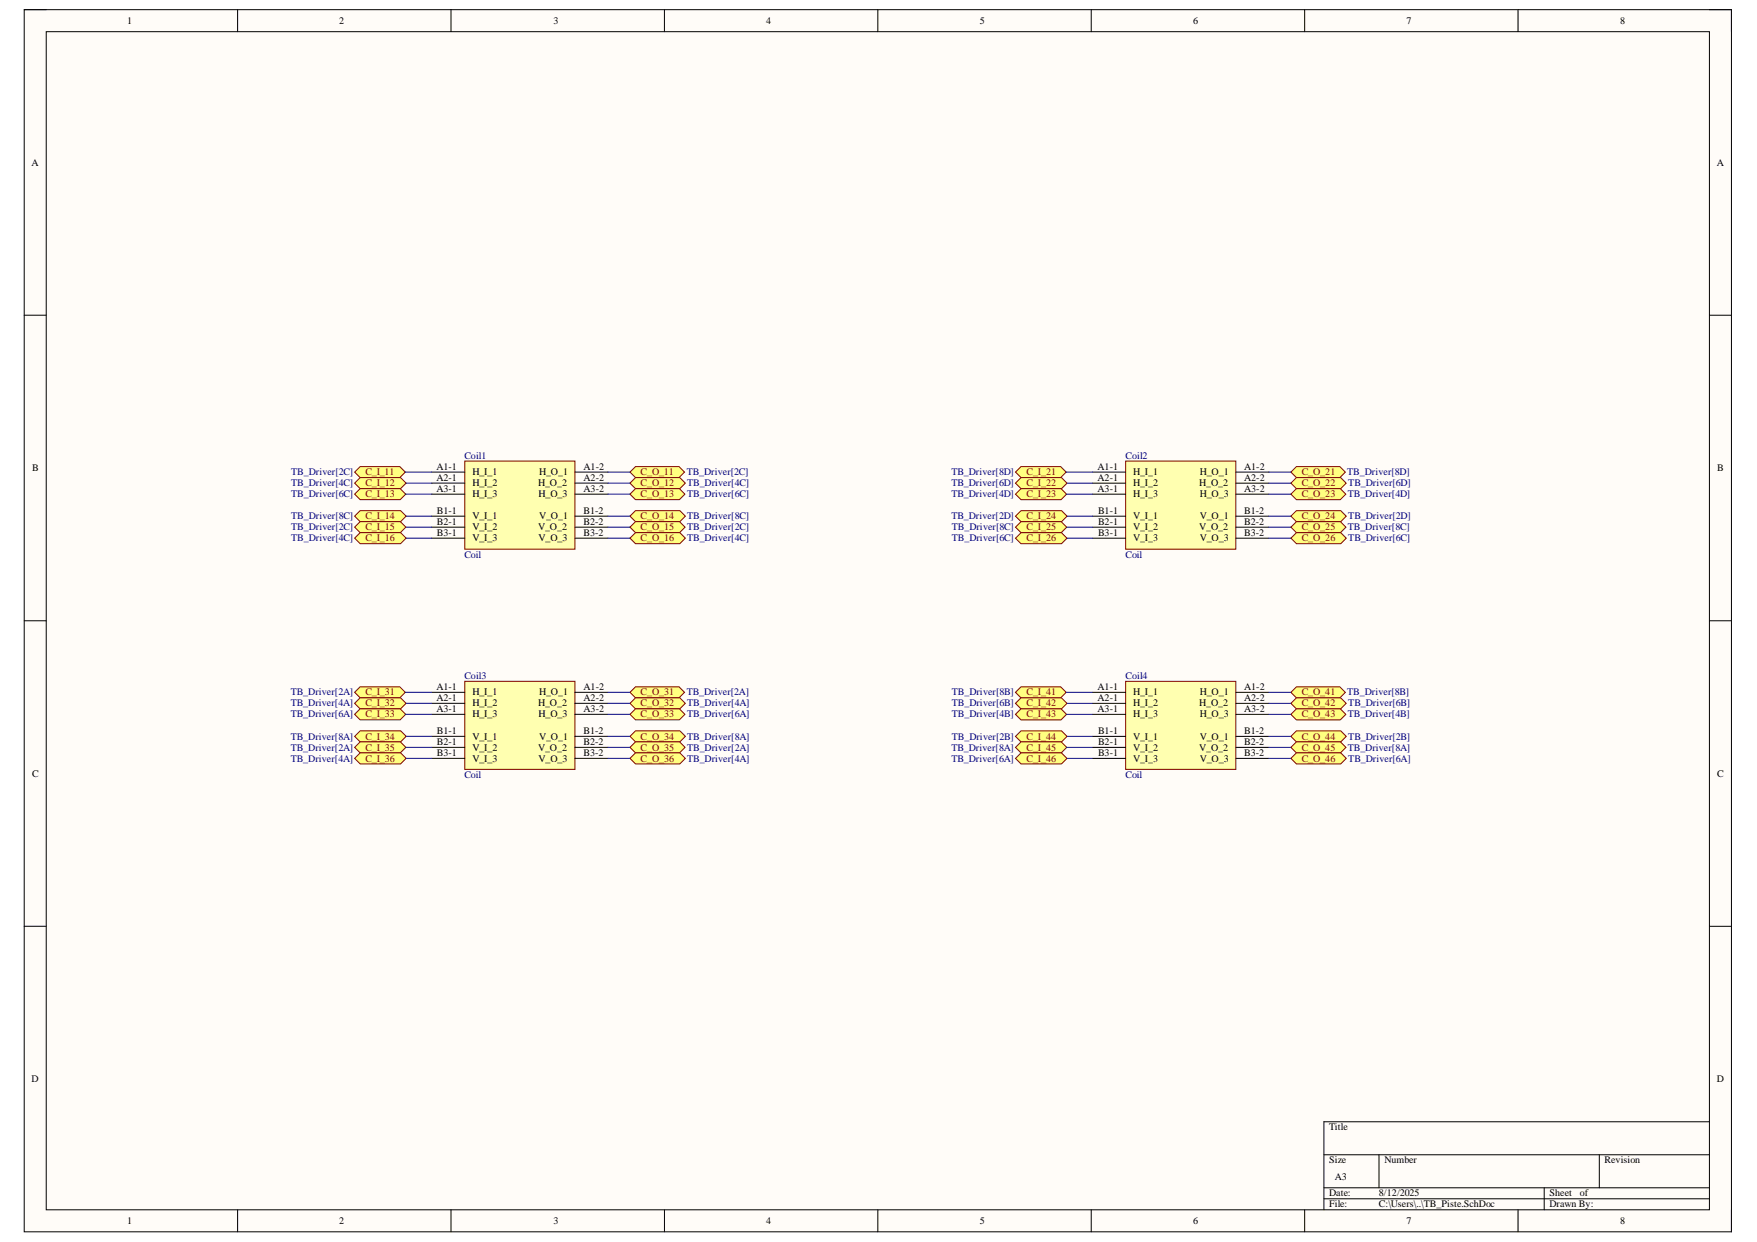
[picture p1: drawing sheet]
<svg xmlns="http://www.w3.org/2000/svg" width="297mm" height="210mm" viewBox="0 0 297 210" stroke-linecap="round" stroke-linejoin="round" font-family="sans-serif">
<path d="M4.1 1.6h288.6v206.6h-288.6z" fill-rule="evenodd" fill="#fffcf8"/>
<path d="M4.1 1.6h288.6v206.6h-288.6z" fill="none" stroke="#000" stroke-width=".17"/>
<path d="M7.8 5.4h281.2v199.1h-281.2z" fill-rule="evenodd" fill="#fffcf8"/>
<g fill="none" stroke="#000" stroke-width=".17">
<path d="M4.1 1.6h3.7M7.8 5.4h281.2v199.1h-281.2zM40.2 1.6v3.8M76.2 1.6v3.8M112.3 1.6v3.8M148.4 1.6v3.8M184.5 1.6v3.8M220.6 1.6v3.8M256.6 1.6v3.8M289 1.6h3.7v3.8M4.1 53.3h3.7M289 53.3h3.7"/>
<path d="M4.1 104.9h3.7M289 104.9h3.7M4.1 156.5h3.7M289 156.6h3.7M223.8 195.2h65.2M233.1 195.2v5.5M270.4 195.2v5.5M289 189.6h-65.2v14.9M40.2 204.5v3.7M76.2 204.5v3.7M112.3 204.5v3.7M148.4 204.5v3.7"/>
<path d="M184.5 204.5v3.7M220.6 204.5v3.7M223.8 200.7h65.2M223.8 202.6h65.2M256.6 204.5v3.7M261.1 200.7v3.8M292.7 204.5v3.7"/>
</g>
<path d="M190.3 115.2h18.6v14.8h-18.6z" fill-rule="evenodd" fill="#ffffb0"/>
<path d="M190.3 115.2h18.6v14.8h-18.6z" fill="none" stroke="#800000" stroke-width=".17"/>
<path d="M184.7 117h5.6M184.7 118.9h5.6M208.9 117h5.6M208.9 118.9h5.6M184.7 120.7h5.6M184.7 124.5h5.6M184.7 126.3h5.6M184.7 128.2h5.6M208.9 120.7h5.6M208.9 124.5h5.6M208.9 126.3h5.6M208.9 128.2h5.6" fill="none" stroke="#000" stroke-width=".17"/>
<path d="M78.6 77.9h18.6v14.9h-18.6z" fill-rule="evenodd" fill="#ffffb0"/>
<path d="M78.6 77.9h18.6v14.9h-18.6z" fill="none" stroke="#800000" stroke-width=".17"/>
<path d="M73 79.8h5.6M97.2 79.8h5.6M73 81.7h5.6M73 83.5h5.6M73 87.2h5.6M73 89.1h5.6M73 91h5.6M97.2 81.7h5.6M97.2 83.5h5.6M97.2 87.2h5.6M97.2 89.1h5.6M97.2 91h5.6" fill="none" stroke="#000" stroke-width=".17"/>
<path d="M78.6 115.1h18.6v14.9h-18.6z" fill-rule="evenodd" fill="#ffffb0"/>
<path d="M78.6 115.1h18.6v14.9h-18.6z" fill="none" stroke="#800000" stroke-width=".17"/>
<path d="M73 117h5.6M73 118.9h5.6M97.2 117h5.6M97.2 118.9h5.6M73 120.7h5.6M73 124.4h5.6M73 126.3h5.6M73 128.2h5.6M97.2 120.7h5.6M97.2 124.4h5.6M97.2 126.3h5.6M97.2 128.2h5.6" fill="none" stroke="#000" stroke-width=".17"/>
<path d="M190.3 77.9h18.6v14.9h-18.6z" fill-rule="evenodd" fill="#ffffb0"/>
<path d="M190.3 77.9h18.6v14.9h-18.6z" fill="none" stroke="#800000" stroke-width=".17"/>
<path d="M184.7 79.8h5.6M208.9 79.8h5.6M184.7 81.7h5.6M184.7 83.5h5.6M184.7 87.2h5.6M184.7 89.1h5.6M184.7 91h5.6M208.9 81.7h5.6M208.9 83.5h5.6M208.9 87.2h5.6M208.9 89.1h5.6M208.9 91h5.6" fill="none" stroke="#000" stroke-width=".17"/>
<path d="M218.2 117l1-.9h7.3l1 .9-1 .9h-7.3z" fill-rule="evenodd" fill="#ffff80"/>
<path d="M218.2 117l1-.9h7.3l1 .9-1 .9h-7.3z" fill="none" stroke="#800000" stroke-width=".17"/>
<path d="M218.2 118.9l1-1h7.5l.9 1-.9 .9h-7.5z" fill-rule="evenodd" fill="#ffff80"/>
<path d="M218.2 118.9l1-1h7.5l.9 1-.9 .9h-7.5z" fill="none" stroke="#800000" stroke-width=".17"/>
<path d="M218.2 120.7l1-.9h7.4l.9 .9-.9 1h-7.4z" fill-rule="evenodd" fill="#ffff80"/>
<path d="M218.2 120.7l1-.9h7.4l.9 .9-.9 1h-7.4z" fill="none" stroke="#800000" stroke-width=".17"/>
<path d="M218.2 124.5l1-1h7.5l.9 1-.9 .9h-7.5z" fill-rule="evenodd" fill="#ffff80"/>
<path d="M218.2 124.5l1-1h7.5l.9 1-.9 .9h-7.5z" fill="none" stroke="#800000" stroke-width=".17"/>
<path d="M218.2 126.3l1-.9h7.4l.9 .9-.9 .9h-7.4z" fill-rule="evenodd" fill="#ffff80"/>
<path d="M218.2 126.3l1-.9h7.4l.9 .9-.9 .9h-7.4z" fill="none" stroke="#800000" stroke-width=".17"/>
<path d="M218.2 128.2l1-1h7.5l.9 1-.9 .9h-7.5z" fill-rule="evenodd" fill="#ffff80"/>
<path d="M218.2 128.2l1-1h7.5l.9 1-.9 .9h-7.5z" fill="none" stroke="#800000" stroke-width=".17"/>
<path d="M171.7 117l.9-.9h6.7l.9 .9-.9 .9h-6.7z" fill-rule="evenodd" fill="#ffff80"/>
<path d="M171.7 117l.9-.9h6.7l.9 .9-.9 .9h-6.7z" fill="none" stroke="#800000" stroke-width=".17"/>
<path d="M171.7 118.9l.9-1h6.9l.9 1-.9 .9h-6.9z" fill-rule="evenodd" fill="#ffff80"/>
<path d="M171.7 118.9l.9-1h6.9l.9 1-.9 .9h-6.9z" fill="none" stroke="#800000" stroke-width=".17"/>
<path d="M171.7 120.7l.9-.9h6.8l.9 .9-.9 1h-6.8z" fill-rule="evenodd" fill="#ffff80"/>
<path d="M171.7 120.7l.9-.9h6.8l.9 .9-.9 1h-6.8z" fill="none" stroke="#800000" stroke-width=".17"/>
<path d="M171.7 124.5l.9-1h6.9l.9 1-.9 .9h-6.9z" fill-rule="evenodd" fill="#ffff80"/>
<path d="M171.7 124.5l.9-1h6.9l.9 1-.9 .9h-6.9z" fill="none" stroke="#800000" stroke-width=".17"/>
<path d="M171.7 126.3l.9-.9h6.8l.9 .9-.9 .9h-6.8z" fill-rule="evenodd" fill="#ffff80"/>
<path d="M171.7 126.3l.9-.9h6.8l.9 .9-.9 .9h-6.8z" fill="none" stroke="#800000" stroke-width=".17"/>
<path d="M171.7 128.2l.9-1h6.9l.9 1-.9 .9h-6.9z" fill-rule="evenodd" fill="#ffff80"/>
<path d="M171.7 128.2l.9-1h6.9l.9 1-.9 .9h-6.9z" fill="none" stroke="#800000" stroke-width=".17"/>
<path d="M60 117l.9-.9h6.7l.9 .9-.9 .9h-6.7z" fill-rule="evenodd" fill="#ffff80"/>
<path d="M60 117l.9-.9h6.7l.9 .9-.9 .9h-6.7z" fill="none" stroke="#800000" stroke-width=".17"/>
<path d="M60 118.9l.9-1h6.8l1 1-1 .9h-6.8z" fill-rule="evenodd" fill="#ffff80"/>
<path d="M60 118.9l.9-1h6.8l1 1-1 .9h-6.8z" fill="none" stroke="#800000" stroke-width=".17"/>
<path d="M60 120.7l.9-.9h6.8l.9 .9-.9 1h-6.8z" fill-rule="evenodd" fill="#ffff80"/>
<path d="M60 120.7l.9-.9h6.8l.9 .9-.9 1h-6.8z" fill="none" stroke="#800000" stroke-width=".17"/>
<path d="M60 124.4l.9-.9h6.8l1 .9-1 1h-6.8z" fill-rule="evenodd" fill="#ffff80"/>
<path d="M60 124.4l.9-.9h6.8l1 .9-1 1h-6.8z" fill="none" stroke="#800000" stroke-width=".17"/>
<path d="M60 126.3l.9-.9h6.8l.9 .9-.9 .9h-6.8z" fill-rule="evenodd" fill="#ffff80"/>
<path d="M60 126.3l.9-.9h6.8l.9 .9-.9 .9h-6.8z" fill="none" stroke="#800000" stroke-width=".17"/>
<path d="M60 128.2l.9-1h6.8l1 1-1 .9h-6.8z" fill-rule="evenodd" fill="#ffff80"/>
<path d="M60 128.2l.9-1h6.8l1 1-1 .9h-6.8z" fill="none" stroke="#800000" stroke-width=".17"/>
<path d="M106.5 117l.9-.9h7.4l.9 .9-.9 .9h-7.4z" fill-rule="evenodd" fill="#ffff80"/>
<path d="M106.5 117l.9-.9h7.4l.9 .9-.9 .9h-7.4z" fill="none" stroke="#800000" stroke-width=".17"/>
<path d="M106.5 118.9l.9-1h7.5l1 1-1 .9h-7.5z" fill-rule="evenodd" fill="#ffff80"/>
<path d="M106.5 118.9l.9-1h7.5l1 1-1 .9h-7.5z" fill="none" stroke="#800000" stroke-width=".17"/>
<path d="M106.5 120.7l.9-.9h7.5l.9 .9-.9 1h-7.5z" fill-rule="evenodd" fill="#ffff80"/>
<path d="M106.5 120.7l.9-.9h7.5l.9 .9-.9 1h-7.5z" fill="none" stroke="#800000" stroke-width=".17"/>
<path d="M106.5 124.4l.9-.9h7.5l1 .9-1 1h-7.5z" fill-rule="evenodd" fill="#ffff80"/>
<path d="M106.5 124.4l.9-.9h7.5l1 .9-1 1h-7.5z" fill="none" stroke="#800000" stroke-width=".17"/>
<path d="M106.5 126.3l.9-.9h7.5l.9 .9-.9 .9h-7.5z" fill-rule="evenodd" fill="#ffff80"/>
<path d="M106.5 126.3l.9-.9h7.5l.9 .9-.9 .9h-7.5z" fill="none" stroke="#800000" stroke-width=".17"/>
<path d="M106.5 128.2l.9-1h7.5l1 1-1 .9h-7.5z" fill-rule="evenodd" fill="#ffff80"/>
<path d="M106.5 128.2l.9-1h7.5l1 1-1 .9h-7.5z" fill="none" stroke="#800000" stroke-width=".17"/>
<path d="M171.7 79.8l.9-.9h6.7l.9 .9-.9 .9h-6.7z" fill-rule="evenodd" fill="#ffff80"/>
<path d="M171.7 79.8l.9-.9h6.7l.9 .9-.9 .9h-6.7z" fill="none" stroke="#800000" stroke-width=".17"/>
<path d="M172.6 80.7h6.9l.9 1-.9 .9h-6.9l-.9-.9z" fill-rule="evenodd" fill="#ffff80"/>
<path d="M172.6 80.7h6.9l.9 1-.9 .9h-6.9l-.9-.9z" fill="none" stroke="#800000" stroke-width=".17"/>
<path d="M171.7 83.5l.9-.9h6.8l.9 .9-.9 .9h-6.8z" fill-rule="evenodd" fill="#ffff80"/>
<path d="M171.7 83.5l.9-.9h6.8l.9 .9-.9 .9h-6.8z" fill="none" stroke="#800000" stroke-width=".17"/>
<path d="M171.7 87.2l.9-.9h6.9l.9 .9-.9 1h-6.9z" fill-rule="evenodd" fill="#ffff80"/>
<path d="M171.7 87.2l.9-.9h6.9l.9 .9-.9 1h-6.9z" fill="none" stroke="#800000" stroke-width=".17"/>
<path d="M171.7 89.1l.9-.9h6.8l.9 .9-.9 .9h-6.8z" fill-rule="evenodd" fill="#ffff80"/>
<path d="M171.7 89.1l.9-.9h6.8l.9 .9-.9 .9h-6.8z" fill="none" stroke="#800000" stroke-width=".17"/>
<path d="M171.7 91l.9-1h6.9l.9 1-.9 .9h-6.9z" fill-rule="evenodd" fill="#ffff80"/>
<path d="M171.7 91l.9-1h6.9l.9 1-.9 .9h-6.9z" fill="none" stroke="#800000" stroke-width=".17"/>
<path d="M106.5 79.8l.9-.9h7.4l.9 .9-.9 .9h-7.4z" fill-rule="evenodd" fill="#ffff80"/>
<path d="M106.5 79.8l.9-.9h7.4l.9 .9-.9 .9h-7.4z" fill="none" stroke="#800000" stroke-width=".17"/>
<path d="M107.4 80.7h7.5l1 1-1 .9h-7.5l-.9-.9z" fill-rule="evenodd" fill="#ffff80"/>
<path d="M107.4 80.7h7.5l1 1-1 .9h-7.5l-.9-.9z" fill="none" stroke="#800000" stroke-width=".17"/>
<path d="M106.5 83.5l.9-.9h7.5l.9 .9-.9 .9h-7.5z" fill-rule="evenodd" fill="#ffff80"/>
<path d="M106.5 83.5l.9-.9h7.5l.9 .9-.9 .9h-7.5z" fill="none" stroke="#800000" stroke-width=".17"/>
<path d="M106.5 87.2l.9-.9h7.5l1 .9-1 1h-7.5z" fill-rule="evenodd" fill="#ffff80"/>
<path d="M106.5 87.2l.9-.9h7.5l1 .9-1 1h-7.5z" fill="none" stroke="#800000" stroke-width=".17"/>
<path d="M106.5 89.1l.9-.9h7.5l.9 .9-.9 .9h-7.5z" fill-rule="evenodd" fill="#ffff80"/>
<path d="M106.5 89.1l.9-.9h7.5l.9 .9-.9 .9h-7.5z" fill="none" stroke="#800000" stroke-width=".17"/>
<path d="M106.5 91l.9-1h7.5l1 1-1 .9h-7.5z" fill-rule="evenodd" fill="#ffff80"/>
<path d="M106.5 91l.9-1h7.5l1 1-1 .9h-7.5z" fill="none" stroke="#800000" stroke-width=".17"/>
<path d="M218.2 79.8l1-.9h7.3l1 .9-1 .9h-7.3z" fill-rule="evenodd" fill="#ffff80"/>
<path d="M218.2 79.8l1-.9h7.3l1 .9-1 .9h-7.3z" fill="none" stroke="#800000" stroke-width=".17"/>
<path d="M219.2 80.7h7.5l.9 1-.9 .9h-7.5l-1-.9z" fill-rule="evenodd" fill="#ffff80"/>
<path d="M219.2 80.7h7.5l.9 1-.9 .9h-7.5l-1-.9z" fill="none" stroke="#800000" stroke-width=".17"/>
<path d="M218.2 83.5l1-.9h7.4l.9 .9-.9 .9h-7.4z" fill-rule="evenodd" fill="#ffff80"/>
<path d="M218.2 83.5l1-.9h7.4l.9 .9-.9 .9h-7.4z" fill="none" stroke="#800000" stroke-width=".17"/>
<path d="M218.2 87.2l1-.9h7.5l.9 .9-.9 1h-7.5z" fill-rule="evenodd" fill="#ffff80"/>
<path d="M218.2 87.2l1-.9h7.5l.9 .9-.9 1h-7.5z" fill="none" stroke="#800000" stroke-width=".17"/>
<path d="M218.2 89.1l1-.9h7.4l.9 .9-.9 .9h-7.4z" fill-rule="evenodd" fill="#ffff80"/>
<path d="M218.2 89.1l1-.9h7.4l.9 .9-.9 .9h-7.4z" fill="none" stroke="#800000" stroke-width=".17"/>
<path d="M218.2 91l1-1h7.5l.9 1-.9 .9h-7.5z" fill-rule="evenodd" fill="#ffff80"/>
<path d="M218.2 91l1-1h7.5l.9 1-.9 .9h-7.5z" fill="none" stroke="#800000" stroke-width=".17"/>
<path d="M60 79.8l.9-.9h6.7l.9 .9-.9 .9h-6.7z" fill-rule="evenodd" fill="#ffff80"/>
<path d="M60 79.8l.9-.9h6.7l.9 .9-.9 .9h-6.7z" fill="none" stroke="#800000" stroke-width=".17"/>
<path d="M60.9 80.7h6.8l1 1-1 .9h-6.8l-.9-.9z" fill-rule="evenodd" fill="#ffff80"/>
<path d="M60.9 80.7h6.8l1 1-1 .9h-6.8l-.9-.9z" fill="none" stroke="#800000" stroke-width=".17"/>
<path d="M60 83.5l.9-.9h6.8l.9 .9-.9 .9h-6.8z" fill-rule="evenodd" fill="#ffff80"/>
<path d="M60 83.5l.9-.9h6.8l.9 .9-.9 .9h-6.8z" fill="none" stroke="#800000" stroke-width=".17"/>
<path d="M60 87.2l.9-.9h6.8l1 .9-1 1h-6.8z" fill-rule="evenodd" fill="#ffff80"/>
<path d="M60 87.2l.9-.9h6.8l1 .9-1 1h-6.8z" fill="none" stroke="#800000" stroke-width=".17"/>
<path d="M60 89.1l.9-.9h6.8l.9 .9-.9 .9h-6.8z" fill-rule="evenodd" fill="#ffff80"/>
<path d="M60 89.1l.9-.9h6.8l.9 .9-.9 .9h-6.8z" fill="none" stroke="#800000" stroke-width=".17"/>
<path d="M60 91l.9-1h6.8l1 1-1 .9h-6.8z" fill-rule="evenodd" fill="#ffff80"/>
<path d="M60 91l.9-1h6.8l1 1-1 .9h-6.8z" fill="none" stroke="#800000" stroke-width=".17"/>
<g fill="none" stroke="#000080" stroke-width=".17">
<path d="M68.5 79.8h4.5M102.8 79.8h3.7M180.2 79.8h4.5M214.5 79.8h3.7M68.6 83.5h4.4M68.6 89.1h4.4M68.7 81.7h4.3M68.7 91h4.3M68.7 87.2h4.3M102.8 81.7h3.7M102.8 83.5h3.7M102.8 87.2h3.7"/>
<path d="M102.8 89.1h3.7M102.8 91h3.7M180.3 83.5h4.4M180.3 89.1h4.4M180.4 81.7h4.3M180.4 91h4.3M180.4 87.2h4.3M214.5 81.7h3.7M214.5 83.5h3.7M214.5 87.2h3.7M214.5 89.1h3.7M214.5 91h3.7"/>
<path d="M68.5 117h4.5M68.7 118.9h4.3M102.8 117h3.7M102.8 118.9h3.7M180.2 117h4.5M180.4 118.9h4.3M214.5 117h3.7M214.5 118.9h3.7M68.6 120.7h4.4M68.6 126.3h4.4M68.7 128.2h4.3M68.7 124.4h4.3"/>
<path d="M102.8 120.7h3.7M102.8 124.4h3.7M102.8 126.3h3.7M102.8 128.2h3.7M180.3 120.7h4.4M180.3 126.3h4.4M180.4 128.2h4.3M180.4 124.5h4.3M214.5 120.7h3.7M214.5 124.5h3.7M214.5 126.3h3.7M214.5 128.2h3.7"/>
</g>
<g font-size="1.7">
<text x="21.5" y="4.1">1</text>
<text x="57.4" y="4.1">2</text>
<text x="93.6" y="4.1">3</text>
<text x="129.5" y="4.1">4</text>
<text x="165.7" y="4.1">5</text>
<text x="201.7" y="4.1">6</text>
<text x="237.8" y="4.1">7</text>
<text x="273.9" y="4.1">8</text>
<text x="5.3" y="28">A</text>
<text x="290.2" y="28">A</text>
<text x="5.4" y="79.7">B</text>
<text x="73.8" y="79.4">A1-1</text>
<text x="73.8" y="81.3">A2-1</text>
<text x="73.8" y="83.1">A3-1</text>
<text x="79.9" y="80.3">H_I_1</text>
<text x="79.9" y="82.2">H_I_2</text>
<text x="91" y="82.2">H_O_2</text>
<text x="91.1" y="80.3">H_O_1</text>
<text x="98.7" y="79.4">A1-2</text>
<text x="98.7" y="81.3">A2-2</text>
<text x="98.7" y="83.1">A3-2</text>
<text x="185.6" y="79.4">A1-1</text>
<text x="185.6" y="81.3">A2-1</text>
<text x="185.6" y="83.1">A3-1</text>
<text x="191.6" y="80.3">H_I_1</text>
<text x="191.6" y="82.2">H_I_2</text>
<text x="202.7" y="82.2">H_O_2</text>
<text x="202.8" y="80.3">H_O_1</text>
<text x="210.3" y="79.4">A1-2</text>
<text x="210.3" y="81.3">A2-2</text>
<text x="210.3" y="83.1">A3-2</text>
<text x="290.3" y="79.7">B</text>
<text x="73.9" y="86.8">B1-1</text>
<text x="73.9" y="88.7">B2-1</text>
<text x="79.9" y="84.1">H_I_3</text>
<text x="79.9" y="87.8">V_I_1</text>
<text x="79.9" y="89.6">V_I_2</text>
<text x="91" y="89.6">V_O_2</text>
<text x="91" y="84.1">H_O_3</text>
<text x="91.1" y="87.8">V_O_1</text>
<text x="98.7" y="86.8">B1-2</text>
<text x="98.7" y="88.7">B2-2</text>
<text x="185.6" y="86.8">B1-1</text>
<text x="185.6" y="88.7">B2-1</text>
<text x="191.6" y="84.1">H_I_3</text>
<text x="191.6" y="87.8">V_I_1</text>
<text x="191.6" y="89.6">V_I_2</text>
<text x="202.7" y="89.6">V_O_2</text>
<text x="202.8" y="84.1">H_O_3</text>
<text x="202.8" y="87.8">V_O_1</text>
<text x="210.3" y="86.8">B1-2</text>
<text x="210.3" y="88.7">B2-2</text>
<text x="73.9" y="90.6">B3-1</text>
<text x="79.9" y="91.5">V_I_3</text>
<text x="91" y="91.5">V_O_3</text>
<text x="98.7" y="90.6">B3-2</text>
<text x="185.6" y="90.6">B3-1</text>
<text x="191.6" y="91.5">V_I_3</text>
<text x="202.8" y="91.5">V_O_3</text>
<text x="210.3" y="90.6">B3-2</text>
<text x="73.8" y="116.6">A1-1</text>
<text x="73.8" y="118.5">A2-1</text>
<text x="79.9" y="117.5">H_I_1</text>
<text x="79.9" y="119.4">H_I_2</text>
<text x="91" y="119.4">H_O_2</text>
<text x="91.1" y="117.5">H_O_1</text>
<text x="98.7" y="116.6">A1-2</text>
<text x="98.7" y="118.5">A2-2</text>
<text x="185.6" y="116.6">A1-1</text>
<text x="185.6" y="118.5">A2-1</text>
<text x="191.6" y="117.5">H_I_1</text>
<text x="191.6" y="119.4">H_I_2</text>
<text x="202.7" y="119.4">H_O_2</text>
<text x="202.8" y="117.5">H_O_1</text>
<text x="210.3" y="116.6">A1-2</text>
<text x="210.3" y="118.5">A2-2</text>
<text x="73.8" y="120.3">A3-1</text>
<text x="73.9" y="124">B1-1</text>
<text x="73.9" y="125.9">B2-1</text>
<text x="79.9" y="121.3">H_I_3</text>
<text x="79.9" y="125">V_I_1</text>
<text x="91" y="121.3">H_O_3</text>
<text x="91.1" y="125">V_O_1</text>
<text x="98.7" y="120.3">A3-2</text>
<text x="98.7" y="124">B1-2</text>
<text x="98.7" y="125.9">B2-2</text>
<text x="185.6" y="120.3">A3-1</text>
<text x="185.6" y="124">B1-1</text>
<text x="185.6" y="125.9">B2-1</text>
<text x="191.6" y="121.3">H_I_3</text>
<text x="191.6" y="125">V_I_1</text>
<text x="202.8" y="121.3">H_O_3</text>
<text x="202.8" y="125">V_O_1</text>
<text x="210.3" y="120.3">A3-2</text>
<text x="210.3" y="124">B1-2</text>
<text x="210.3" y="125.9">B2-2</text>
<text x="5.4" y="131.2">C</text>
<text x="73.9" y="127.8">B3-1</text>
<text x="79.9" y="126.8">V_I_2</text>
<text x="79.9" y="128.7">V_I_3</text>
<text x="91" y="126.8">V_O_2</text>
<text x="91" y="128.7">V_O_3</text>
<text x="98.7" y="127.8">B3-2</text>
<text x="185.6" y="127.8">B3-1</text>
<text x="191.6" y="126.8">V_I_2</text>
<text x="191.6" y="128.7">V_I_3</text>
<text x="202.7" y="126.8">V_O_2</text>
<text x="202.8" y="128.7">V_O_3</text>
<text x="210.3" y="127.8">B3-2</text>
<text x="290.3" y="131.2">C</text>
<text x="5.3" y="182.9">D</text>
<text x="290.2" y="182.9">D</text>
<text x="224.7" y="191">Title</text>
<text x="224.7" y="196.6">Size</text>
<text x="234" y="196.6">Number</text>
<text x="271.3" y="196.6">Revision</text>
<text x="224.7" y="202.2">Date:</text>
<text x="225.7" y="199.4">A3</text>
<text x="233.1" y="202.2">8/12/2025</text>
<text x="262" y="202.2">Sheet</text>
<text x="267.1" y="202.2">of</text>
<text x="21.5" y="206.8">1</text>
<text x="57.4" y="206.8">2</text>
<text x="93.6" y="206.8">3</text>
<text x="129.5" y="206.8">4</text>
<text x="165.7" y="206.8">5</text>
<text x="201.7" y="206.8">6</text>
<text x="224.7" y="204">File:</text>
<text x="233.1" y="204">C:\Users\..\TB_Piste.SchDoc</text>
<text x="237.8" y="206.8">7</text>
<text x="262" y="204">Drawn By:</text>
<text x="273.9" y="206.8">8</text>
</g>
<g font-size="1.7" fill="#000080">
<text x="78.5" y="77.5">Coil1</text>
<text x="190.3" y="77.5">Coil2</text>
<text x="49.2" y="80.3">TB_Driver[2C]</text>
<text x="49.2" y="82.2">TB_Driver[4C]</text>
<text x="116.1" y="80.3">TB_Driver[2C]</text>
<text x="116.2" y="82.2">TB_Driver[4C]</text>
<text x="160.8" y="80.3">TB_Driver[8D]</text>
<text x="160.8" y="82.2">TB_Driver[6D]</text>
<text x="227.8" y="80.3">TB_Driver[8D]</text>
<text x="227.9" y="82.2">TB_Driver[6D]</text>
<text x="49.2" y="84.1">TB_Driver[6C]</text>
<text x="49.2" y="87.8">TB_Driver[8C]</text>
<text x="49.2" y="89.6">TB_Driver[2C]</text>
<text x="116.2" y="84.1">TB_Driver[6C]</text>
<text x="116.2" y="87.8">TB_Driver[8C]</text>
<text x="116.2" y="89.6">TB_Driver[2C]</text>
<text x="160.8" y="84.1">TB_Driver[4D]</text>
<text x="160.8" y="87.8">TB_Driver[2D]</text>
<text x="160.9" y="89.6">TB_Driver[8C]</text>
<text x="227.9" y="84.1">TB_Driver[4D]</text>
<text x="227.9" y="89.6">TB_Driver[8C]</text>
<text x="227.9" y="87.8">TB_Driver[2D]</text>
<text x="49.2" y="91.5">TB_Driver[4C]</text>
<text x="78.5" y="94.3">Coil</text>
<text x="116.2" y="91.5">TB_Driver[4C]</text>
<text x="160.9" y="91.5">TB_Driver[6C]</text>
<text x="190.3" y="94.3">Coil</text>
<text x="227.9" y="91.5">TB_Driver[6C]</text>
<text x="49.2" y="117.5">TB_Driver[2A]</text>
<text x="49.2" y="119.4">TB_Driver[4A]</text>
<text x="78.5" y="114.7">Coil3</text>
<text x="116.1" y="117.5">TB_Driver[2A]</text>
<text x="116.2" y="119.4">TB_Driver[4A]</text>
<text x="160.9" y="117.5">TB_Driver[8B]</text>
<text x="160.9" y="119.4">TB_Driver[6B]</text>
<text x="190.3" y="114.7">Coil4</text>
<text x="227.8" y="117.5">TB_Driver[8B]</text>
<text x="227.9" y="119.4">TB_Driver[6B]</text>
<text x="49.2" y="121.3">TB_Driver[6A]</text>
<text x="49.2" y="125">TB_Driver[8A]</text>
<text x="116.2" y="121.3">TB_Driver[6A]</text>
<text x="116.2" y="125">TB_Driver[8A]</text>
<text x="160.9" y="121.3">TB_Driver[4B]</text>
<text x="160.9" y="125">TB_Driver[2B]</text>
<text x="227.9" y="121.3">TB_Driver[4B]</text>
<text x="227.9" y="125">TB_Driver[2B]</text>
<text x="49.2" y="126.8">TB_Driver[2A]</text>
<text x="49.2" y="128.7">TB_Driver[4A]</text>
<text x="78.5" y="131.5">Coil</text>
<text x="116.2" y="126.8">TB_Driver[2A]</text>
<text x="116.2" y="128.7">TB_Driver[4A]</text>
<text x="160.8" y="126.8">TB_Driver[8A]</text>
<text x="160.8" y="128.7">TB_Driver[6A]</text>
<text x="190.3" y="131.5">Coil</text>
<text x="227.9" y="126.8">TB_Driver[8A]</text>
<text x="227.9" y="128.7">TB_Driver[6A]</text>
</g>
<g font-size="1.7" fill="#800000">
<text x="61.8" y="80.3">C_I_11</text>
<text x="61.8" y="82.2">C_I_12</text>
<text x="108.3" y="80.3">C_O_11</text>
<text x="108.3" y="82.2">C_O_12</text>
<text x="173.5" y="80.3">C_I_21</text>
<text x="173.5" y="82.2">C_I_22</text>
<text x="220.1" y="80.3">C_O_21</text>
<text x="220.1" y="82.2">C_O_22</text>
<text x="61.8" y="84.1">C_I_13</text>
<text x="61.8" y="87.8">C_I_14</text>
<text x="61.8" y="89.6">C_I_15</text>
<text x="108.3" y="84.1">C_O_13</text>
<text x="108.3" y="87.8">C_O_14</text>
<text x="108.3" y="89.6">C_O_15</text>
<text x="173.5" y="84.1">C_I_23</text>
<text x="173.5" y="87.8">C_I_24</text>
<text x="173.5" y="89.6">C_I_25</text>
<text x="220.1" y="84.1">C_O_23</text>
<text x="220.1" y="87.8">C_O_24</text>
<text x="220.1" y="89.6">C_O_25</text>
<text x="61.8" y="91.5">C_I_16</text>
<text x="108.3" y="91.5">C_O_16</text>
<text x="173.5" y="91.5">C_I_26</text>
<text x="220.1" y="91.5">C_O_26</text>
<text x="61.8" y="117.5">C_I_31</text>
<text x="61.8" y="119.4">C_I_32</text>
<text x="108.3" y="117.5">C_O_31</text>
<text x="108.3" y="119.4">C_O_32</text>
<text x="173.5" y="117.5">C_I_41</text>
<text x="173.5" y="119.4">C_I_42</text>
<text x="220.1" y="117.5">C_O_41</text>
<text x="220.1" y="119.4">C_O_42</text>
<text x="61.8" y="121.3">C_I_33</text>
<text x="61.8" y="125">C_I_34</text>
<text x="108.3" y="121.3">C_O_33</text>
<text x="108.3" y="125">C_O_34</text>
<text x="173.5" y="121.3">C_I_43</text>
<text x="173.5" y="125">C_I_44</text>
<text x="220.1" y="121.3">C_O_43</text>
<text x="220.1" y="125">C_O_44</text>
<text x="61.8" y="126.8">C_I_35</text>
<text x="61.8" y="128.7">C_I_36</text>
<text x="108.3" y="126.8">C_O_35</text>
<text x="108.3" y="128.7">C_O_36</text>
<text x="173.5" y="126.8">C_I_45</text>
<text x="173.5" y="128.7">C_I_46</text>
<text x="220.1" y="126.8">C_O_45</text>
<text x="220.1" y="128.7">C_O_46</text>
</g>
</svg>
